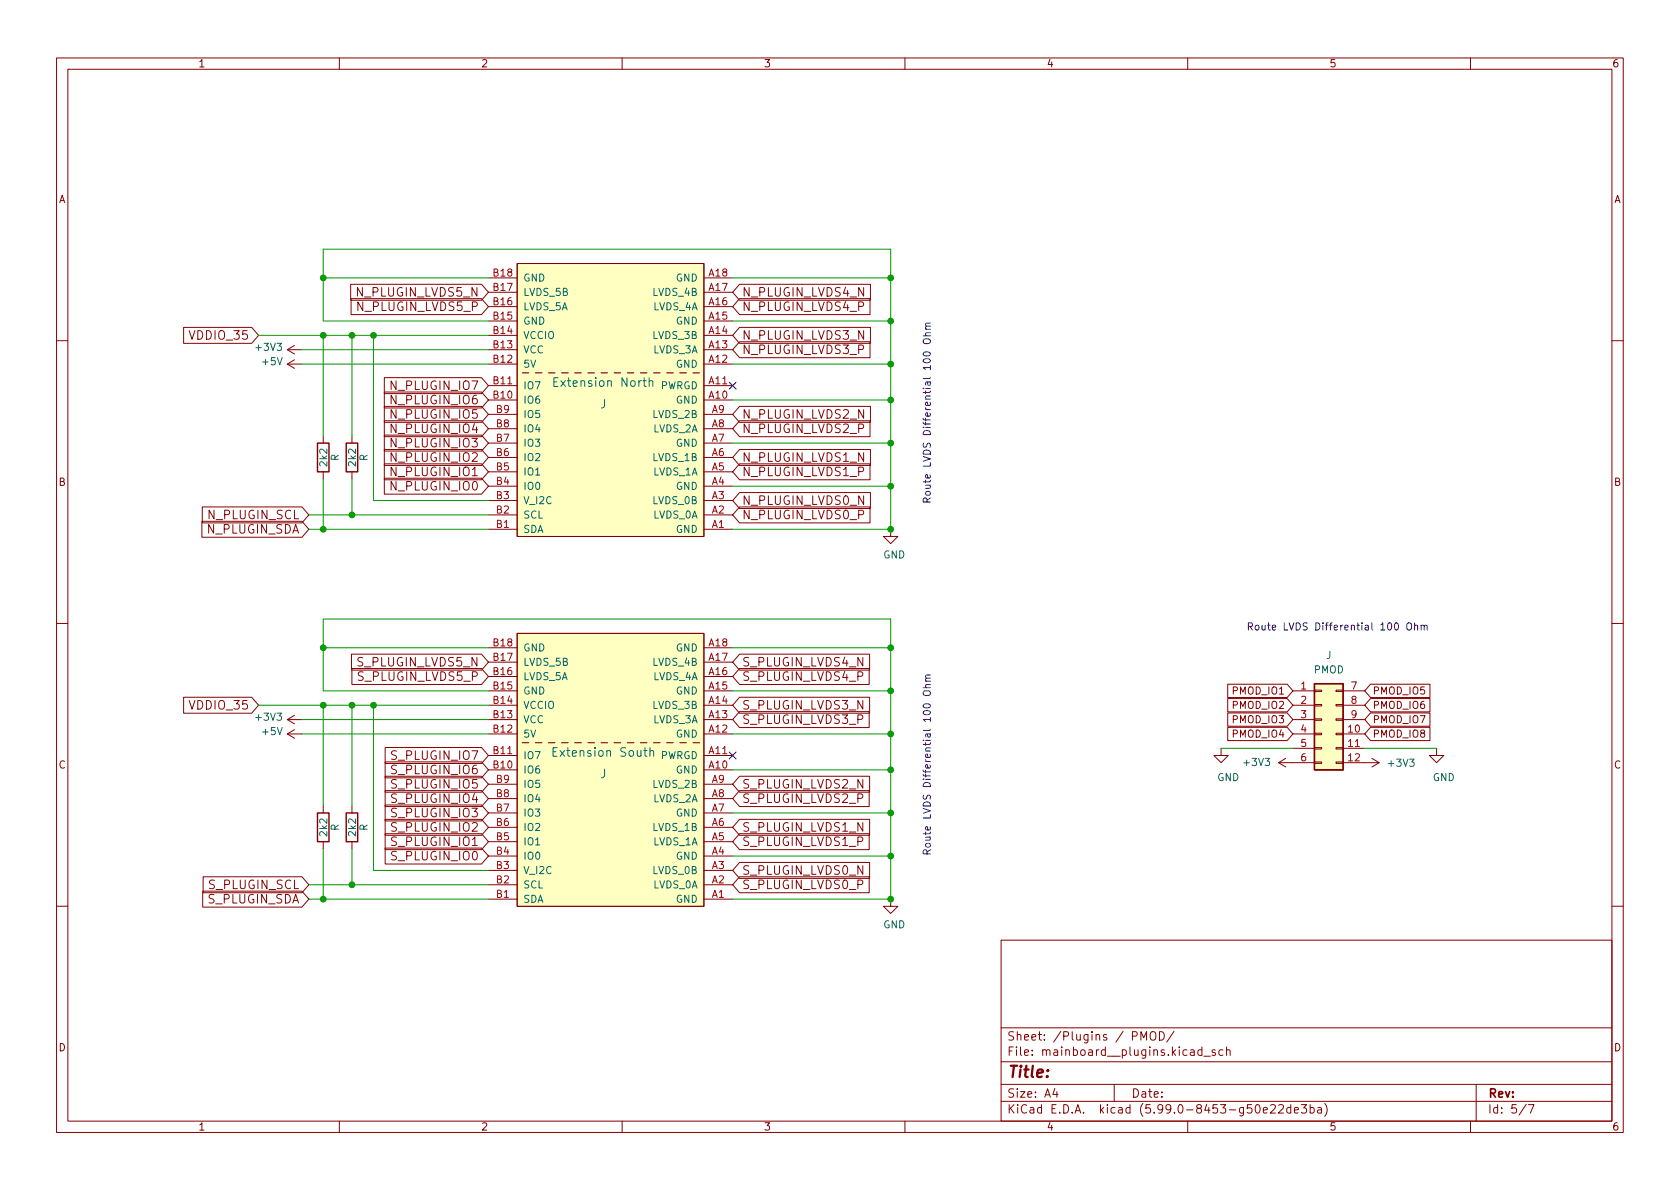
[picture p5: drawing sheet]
<svg xmlns="http://www.w3.org/2000/svg" width="297mm" height="210mm" viewBox="0 0 297 210" stroke-linecap="round" stroke-linejoin="round" font-family="sans-serif">
<g fill="none" stroke="#840000" stroke-width=".18">
<path d="M10 10.2h277v190.1h-277zM12 12.2h273v186.1h-273zM60 10.2v2M110 10.2v2M160 10.2v2M210 10.2v2M260 10.2v2M32.5 57.9h12l1.2 1.4-1.2 1.4h-12zM62 50.3h23.1l1.3 1.4-1.3 1.4h-23.1zM62.1 52.8h23l1.3 1.4-1.3 1.4h-23zM86.4 59.3h5M86.4 56.8h5"/>
<path d="M86.4 54.2h5M86.4 51.7h5M86.4 49.1h5M91.4 46.6h33.1v48.3h-33.1zM124.5 59.3h5M124.5 56.8h5M124.5 54.2h5M124.5 51.7h5M124.5 49.1h5M130.8 57.9h23.1v2.8h-23.1l-1.3-1.4zM130.8 50.3h23.1v2.8h-23.1l-1.3-1.4zM130.8 52.8h23v2.8h-23l-1.3-1.4z"/>
<path d="M10 60.2h2M50.8 64.4h2.5M50.8 61.8h2.5M50.8 61.8l1.3 .8M50.8 64.4l1.3 .7M52.1 61.1l-1.3 .7M52.1 63.6l-1.3 .8M57.1 77.1v1.3M62.2 77.1v1.3M68 66.8h17.1l1.3 1.4-1.3 1.4h-17.1zM68 69.3h17.1l1.3 1.4-1.3 1.4h-17.1zM68 71.9h17.1l1.3 1.4-1.3 1.4h-17.1z"/>
<path d="M68 79.5h17.1l1.3 1.4-1.3 1.4h-17.1zM68 76.9h17.1l1.3 1.5-1.3 1.4h-17.1zM68 74.4h17.1l1.3 1.4-1.3 1.4h-17.1zM86.4 78.4h5M86.4 75.8h5M86.4 73.3h5M86.4 70.7h5M86.4 68.2h5M86.4 64.4h5M86.4 61.8h5M124.5 78.4h5M124.5 75.8h5"/>
<path d="M124.5 73.3h5M124.5 70.7h5M124.5 68.2h5M124.5 64.4h5M124.5 61.8h5M130.8 71.9h23.1v2.8h-23.1l-1.3-1.4zM130.8 60.4h23v2.9h-23l-1.3-1.5zM130.8 74.4h23v2.8h-23l-1.3-1.4zM130.8 79.5h23.1v2.8h-23.1l-1.3-1.4zM285 60.2h2M35.7 92.2h17.7l1.2 1.4-1.2 1.4h-17.7zM35.8 89.6h17.6l1.2 1.5-1.2 1.4h-17.6z"/>
<path d="M57.1 83.4v1.3M62.2 83.4v1.3M68 82h17.1l1.3 1.4-1.3 1.4h-17.1zM68 84.6h17.1l1.3 1.4-1.3 1.4h-17.1zM86.4 93.6h5M86.4 91.1h5M86.4 88.5h5M86.4 86h5M86.4 83.4h5M86.4 80.9h5M124.5 93.6h5M124.5 91.1h5"/>
<path d="M124.5 88.5h5M124.5 86h5M124.5 83.4h5M124.5 80.9h5M130.8 89.6h23v2.9h-23l-1.3-1.4zM130.8 87.1h23.1v2.8h-23.1l-1.3-1.4zM130.8 82h23v2.8h-23l-1.3-1.4zM157.5 93.6v1.3h1.2l-1.2 1.2-1.3-1.2h1.3M10 110.2h2M62.1 115.7h23l1.3 1.4-1.3 1.4h-23zM62.2 118.2h22.9l1.3 1.4-1.3 1.4h-22.9zM86.4 119.6h5"/>
<path d="M86.4 117.1h5M86.4 114.5h5M91.4 112h33.1v48.3h-33.1zM124.5 119.6h5M124.5 117.1h5M124.5 114.5h5M130.8 118.2h22.9v2.8h-22.9l-1.3-1.4zM130.8 115.7h23v2.8h-23l-1.3-1.4zM285 110.2h2M32.5 123.3h12l1.2 1.4-1.2 1.4h-12zM50.8 129.8h2.5M50.8 127.2h2.5"/>
<path d="M50.8 127.2l1.3 .8M50.8 129.8l1.3 .8M52.1 126.5l-1.3 .7M52.1 129l-1.3 .8M68.1 139.8h17l1.3 1.4-1.3 1.4h-17zM68.1 132.2h17l1.3 1.4-1.3 1.4h-17zM68.1 134.7h17l1.3 1.4-1.3 1.4h-17zM68.1 137.3h17l1.3 1.4-1.3 1.4h-17zM86.4 138.7h5M86.4 136.1h5M86.4 133.6h5M86.4 129.8h5"/>
<path d="M86.4 127.2h5M86.4 124.7h5M86.4 122.2h5M124.5 138.7h5M124.5 136.1h5M124.5 133.6h5M124.5 129.8h5M124.5 127.2h5M124.5 124.7h5M124.5 122.2h5M130.8 139.8h22.9v2.8h-22.9l-1.3-1.4zM130.8 137.3h23v2.8h-23l-1.3-1.4z"/>
<path d="M130.8 123.3h23v2.8h-23l-1.3-1.4zM130.8 125.8h22.9v2.9h-22.9l-1.3-1.5zM215.9 132.3v1.3h1.3l-1.3 1.3-1.3-1.3h1.3M217.1 123.5h10.5l1 1.2-1 1.2h-10.5zM217.1 121h10.5l1 1.2-1 1.1h-10.5zM217.1 128.6h10.5l1 1.2-1 1.2h-10.5zM217.1 126.1h10.5l1 1.1-1 1.2h-10.5zM226.1 134.9h6.3M226.1 134.9l1.2 .7M227.3 134.1l-1.2 .8M228.6 129.8h3.8M228.6 127.2h3.8"/>
<path d="M228.6 124.7h3.8M228.6 122.2h3.8M228.6 132.3h3.8M232.4 132.2h1.3v.3h-1.3zM232.4 134.7h1.3v.3h-1.3zM232.4 129.7h1.3v.2h-1.3zM232.4 124.6h1.3v.2h-1.3zM232.4 122h1.3v.3h-1.3zM232.4 127.1h1.3v.3h-1.3zM236.2 132.2h1.3v.3h-1.3zM236.2 134.7h1.3v.3h-1.3zM236.2 129.7h1.3v.2h-1.3z"/>
<path d="M236.2 124.6h1.3v.2h-1.3zM236.2 122h1.3v.3h-1.3zM236.2 127.1h1.3v.3h-1.3zM237.5 129.8h3.8M237.5 127.2h3.8M237.5 124.7h3.8M237.5 122.2h3.8M237.5 134.9h6.3M237.5 132.3h3.8M242.3 128.6h10.5v2.4h-10.5l-1-1.2zM242.3 126.1h10.5v2.3h-10.5l-1-1.2zM242.3 123.5h10.5v2.4h-10.5l-1-1.2z"/>
<path d="M242.3 121h10.5v2.3h-10.5l-1-1.1zM242.6 134.1l1.2 .8M243.8 134.9l-1.2 .7M254 132.3v1.3h1.3l-1.3 1.3-1.3-1.3h1.3M35.8 157.6h17.6l1.2 1.4-1.2 1.4h-17.6zM35.9 155h17.5l1.2 1.5-1.2 1.4h-17.5zM57.1 142.5v1.3M57.1 148.8v1.3M62.2 142.5v1.3M62.2 148.8v1.3M68.1 142.3h17l1.3 1.5-1.3 1.4h-17zM68.1 144.9h17l1.3 1.4-1.3 1.4h-17z"/>
<path d="M68.1 147.4h17l1.3 1.4-1.3 1.4h-17zM68.1 150h17l1.3 1.4-1.3 1.4h-17zM86.4 159h5M86.4 156.5h5M86.4 153.9h5M86.4 151.4h5M86.4 148.8h5M86.4 146.3h5M86.4 143.8h5M86.4 141.2h5M124.5 159h5M124.5 156.5h5"/>
<path d="M124.5 153.9h5M124.5 151.4h5M124.5 148.8h5M124.5 146.3h5M124.5 143.8h5M124.5 141.2h5M130.8 147.4h22.9v2.8h-22.9l-1.3-1.4zM130.8 144.9h23v2.8h-23l-1.3-1.4zM130.8 155h22.9v2.9h-22.9l-1.3-1.4zM130.8 152.5h23v2.8h-23l-1.3-1.4zM157.5 159v1.3h1.2l-1.2 1.2-1.3-1.2h1.3M10 160.2h2"/>
<path d="M177 166.3h108v32h-108zM285 160.2h2M60 198.3v2M110 198.3v2M160 198.3v2M177 194.8h108M177 191.8h108M177 187.8h108M177 181.8h108M186.5 192.5l-.4 1h1M186.9 193v1M197 191.8v3"/>
<path d="M201.7 183.9v-1.5l.5 1.1 .5-1.1v1.5M203.4 182.6a.5 .5 0 0 1 .6-.2 .5 .5 0 0 1 .4 .5v.5a.5 .5 0 0 1-.5 .6 .5 .5 0 0 1-.5-.6zM205 182.4a.76 .76 0 0 1 .9 .8 .76 .76 0 0 1-.9 .7zM207.6 182.4l-1.3 1.9M210 198.3v2M212.5 185.7l-.4-.1-.3 .3v.4l.1 .3h.6M212.5 185.1v1.5M212.9 186.8h1.1M214.9 185.7l-.4-.1-.2 .2 .1 .3 .5 .1v.4h-.6M216.2 185.7l-.4-.1-.3 .3v.4l.1 .3h.6M216.9 185.8l.2-.2 .3 .1 .1 .9M216.9 185.1v1.5"/>
<path d="M223.4 196.3l.7-.1-.1-.3-.4-.1-.2 .2v.8h.6M224.6 195.5l.6-.2 .2 .2 .1 .3-.9 1h.9M226.1 195.5l.5-.2 .3 .2v.3l-.9 1h.9M228.2 195.9l-.4-.1-.3 .3v.4l.1 .3h.6M228.2 195.3v1.5M228.9 196.3l.7-.1-.1-.3-.4-.1-.2 .2v.8h.6M230.1 195.3h.9l-.5 .6 .4 .1v.7l-.2 .1h-.4l-.2-.1M231.6 195.9l.5-.1 .3 .3v.4l-.2 .3h-.6M231.6 195.3v1.5M233 195.9h.6v.9M233.6 196.2l-.5 .1a.29 .29 0 0 0-.2 .2 .29 .29 0 0 0 .2 .3h.5M234.2 195.1a1.72 1.72 0 0 1 0 2.3"/>
<path d="M260 198.3v2M261 191.8v6.5M269.9 195.3l-1.3 1.9M270.2 195.3h1l-.6 1.5"/>
</g>
<path d="M56.1 78.4h2.1v5h-2.1zM61.2 78.4h2v5h-2zM232.4 120.9h5.1v15.2h-5.1zM56.1 143.8h2.1v5h-2.1zM61.2 143.8h2v5h-2z" fill="none" stroke="#840000" stroke-width=".25"/>
<g fill="#ffffc2" stroke="#ffffc2" stroke-width=".18">
<path d="M91.4 46.6h33.1v48.3h-33.1z"/>
<path d="M91.4 112h33.1v48.3h-33.1z"/>
<path d="M232.4 120.9h5.1v15.2h-5.1z"/>
</g>
<path d="M92.3 65.9h1.2M94.7 65.9h1.1M120.2 65.9h1.2M122.5 65.9h1.2M92.3 131.3h1.2M94.7 131.3h1.1M120.2 131.3h1.2M122.5 131.3h1.2" fill="none" stroke="#840000" stroke-width=".19"/>
<path d="M113.7 67.3h.6M113.9 66.8v1.3l.4 .2M114.8 67.5l.2-.2 .4 .1v.9M114.8 66.8v1.5M113.8 132.7h.6M114 132.2v1.3l.4 .2M114.9 132.9l.2-.2 .4 .1 .1 .9M114.9 132.2v1.5" fill="none" stroke="#006464" stroke-width=".18"/>
<g fill="none" stroke="#0000c2" stroke-width=".18">
<path d="M163.2 59.4h1.3M163.7 58.2h.8M164.5 58.8l-.8 .1v.3l.1 .2M164.5 57.7h-.8v.3l.1 .2M164.5 57.1l-.8 .1v.3l.1 .2M163.3 60.1a.81 .81 0 0 1 1.2 .1 .43 .43 0 0 1-.4 .6h-.4a.42 .42 0 0 1-.4-.3 .42 .42 0 0 1 0-.4zM164.5 119.9l-.8 .1v.3l.1 .2M164.5 119.4h-.8v.3l.1 .2M220.7 110.8l.6-.1 .1-.1v-.3l-.7-.2v1.3M221 110.8l.4 .6M222.1 110.6h.3l.2 .2v.4l-.2 .2-.3-.1-.2-.1zM223.1 110.6l.1 .7 .3 .1 .2-.1"/>
<path d="M223.7 110.6v.8M224.1 110.6h.5M224.3 110.1v1.1l.3 .2M251.8 110.7l.2-.1h.3l.1 .8M163.2 121.6h1.3M163.3 122.3a.81 .81 0 0 1 1.2 .2 .43 .43 0 0 1-.4 .5h-.4a.42 .42 0 0 1-.4-.2 .42 .42 0 0 1 0-.5zM163.7 120.5h.8M164.5 121.1h-.8v.3l.1 .2"/>
</g>
<g fill="none" stroke="#009600" stroke-width=".18">
<path d="M45.7 59.3h40.7M57.1 59.3v17.8M57.1 49.1h29.3M62.2 59.3v17.8M66 59.3v29.2h20.4M86.4 56.8h-29.3v-12.7h100.4v49.5h-28M129.5 49.1h28M129.5 56.8h28M53.3 64.4h33.1M53.3 61.8h33.1M129.5 64.4h28M129.5 78.4h28"/>
<path d="M129.5 70.7h28M54.6 93.6h31.8M54.6 91.1h31.8M57.1 84.7v8.9M62.2 84.7v6.4M129.5 86h28M57.1 114.5h29.3M129.5 114.5h28M45.7 124.7h40.7M53.3 127.2h33.1M53.3 129.8h33.1M57.1 124.7v17.8"/>
<path d="M62.2 124.7v17.8M66 124.7v29.2h20.4M86.4 122.2h-29.3v-12.7h100.4v49.5h-28M129.5 136.1h28M129.5 129.8h28M129.5 122.2h28M215.9 132.3h12.7M241.3 132.3h12.7M54.6 159h31.8M54.6 156.5h31.8M57.1 150.1v8.9M62.2 150.1v6.4"/>
<path d="M129.5 151.4h28M129.5 143.8h28"/>
</g>
<path d="M128.9 67.6l1.2 1.2M130.1 67.6l-1.2 1.2M128.9 133l1.2 1.2M130.1 133l-1.2 1.2" fill="none" stroke="#000084" stroke-width=".18"/>
<g fill="#009600" stroke="#009600" stroke-width=".18">
<circle cx="57.2" cy="49.1" r=".51"/>
<circle cx="57.2" cy="114.5" r=".51"/>
<circle cx="57.2" cy="124.7" r=".51"/>
<circle cx="57.2" cy="59.3" r=".51"/>
<circle cx="62.2" cy="59.3" r=".51"/>
<circle cx="157.5" cy="78.4" r=".51"/>
<circle cx="157.5" cy="86" r=".51"/>
<circle cx="157.5" cy="93.6" r=".51"/>
<circle cx="157.5" cy="70.7" r=".51"/>
<circle cx="57.2" cy="159" r=".51"/>
<circle cx="62.2" cy="156.5" r=".51"/>
<circle cx="62.2" cy="124.7" r=".51"/>
<circle cx="66" cy="124.7" r=".51"/>
<circle cx="57.2" cy="93.6" r=".51"/>
<circle cx="62.2" cy="91.1" r=".51"/>
<circle cx="157.5" cy="49.1" r=".51"/>
<circle cx="157.5" cy="56.8" r=".51"/>
<circle cx="157.5" cy="64.4" r=".51"/>
<circle cx="66" cy="59.3" r=".51"/>
<circle cx="157.5" cy="136.1" r=".51"/>
<circle cx="157.5" cy="143.8" r=".51"/>
<circle cx="157.5" cy="151.4" r=".51"/>
<circle cx="157.5" cy="159" r=".51"/>
<circle cx="157.5" cy="114.5" r=".51"/>
<circle cx="157.5" cy="122.2" r=".51"/>
<circle cx="157.5" cy="129.8" r=".51"/>
</g>
<text font-size="2.8" fill="#840000" x="178" y="190.6">Title:</text>
<g font-size="2.1" fill="#840000">
<text x="63.3" y="52.4">N_PLUGIN_LVDS5_N</text>
<text x="131.1" y="52.4">N_PLUGIN_LVDS4_N</text>
<text x="63.4" y="55">N_PLUGIN_LVDS5_P</text>
<text x="131.1" y="55">N_PLUGIN_LVDS4_P</text>
<text x="33.9" y="60.1">VDDIO_35</text>
<text x="96.2" y="65.9">_ _ _ _ _ _ _ _ _ _ _ _ _ _</text>
<text x="131.1" y="60.1">N_PLUGIN_LVDS3_N</text>
<text x="131.1" y="62.6">N_PLUGIN_LVDS3_P</text>
<text x="69.4" y="69">N_PLUGIN_IO7</text>
<text x="69.4" y="71.5">N_PLUGIN_IO6</text>
<text x="69.4" y="74">N_PLUGIN_IO5</text>
<text x="69.4" y="76.6">N_PLUGIN_IO4</text>
<text x="131.1" y="74">N_PLUGIN_LVDS2_N</text>
<text x="131.1" y="76.6">N_PLUGIN_LVDS2_P</text>
<text x="69.4" y="81.7">N_PLUGIN_IO2</text>
<text x="69.4" y="79.1">N_PLUGIN_IO3</text>
<text x="131.1" y="81.7">N_PLUGIN_LVDS1_N</text>
<text x="69.4" y="84.2">N_PLUGIN_IO1</text>
<text x="69.4" y="86.7">N_PLUGIN_IO0</text>
<text x="131.1" y="89.3">N_PLUGIN_LVDS0_N</text>
<text x="131.1" y="84.2">N_PLUGIN_LVDS1_P</text>
<text x="36.6" y="94.4">N_PLUGIN_SDA</text>
<text x="36.9" y="91.8">N_PLUGIN_SCL</text>
<text x="131.1" y="91.8">N_PLUGIN_LVDS0_P</text>
<text x="63.4" y="117.9">S_PLUGIN_LVDS5_N</text>
<text x="131.1" y="117.9">S_PLUGIN_LVDS4_N</text>
<text x="33.9" y="125.5">VDDIO_35</text>
<text x="63.5" y="120.4">S_PLUGIN_LVDS5_P</text>
<text x="131.1" y="125.5">S_PLUGIN_LVDS3_N</text>
<text x="131.1" y="120.4">S_PLUGIN_LVDS4_P</text>
<text x="96.2" y="131.3">_ _ _ _ _ _ _ _ _ _ _ _ _ _</text>
<text x="131.1" y="128">S_PLUGIN_LVDS3_P</text>
<text x="69.5" y="134.4">S_PLUGIN_IO7</text>
<text x="69.5" y="136.9">S_PLUGIN_IO6</text>
<text x="69.5" y="142">S_PLUGIN_IO4</text>
<text x="69.5" y="139.4">S_PLUGIN_IO5</text>
<text x="131.1" y="142">S_PLUGIN_LVDS2_P</text>
<text x="131.1" y="139.4">S_PLUGIN_LVDS2_N</text>
<text x="69.5" y="144.5">S_PLUGIN_IO3</text>
<text x="69.5" y="147.1">S_PLUGIN_IO2</text>
<text x="69.5" y="149.6">S_PLUGIN_IO1</text>
<text x="131.1" y="149.6">S_PLUGIN_LVDS1_P</text>
<text x="131.1" y="147.1">S_PLUGIN_LVDS1_N</text>
<text x="69.5" y="152.1">S_PLUGIN_IO0</text>
<text x="131.1" y="154.7">S_PLUGIN_LVDS0_N</text>
<text x="36.7" y="159.8">S_PLUGIN_SDA</text>
<text x="37" y="157.2">S_PLUGIN_SCL</text>
<text x="131.1" y="157.2">S_PLUGIN_LVDS0_P</text>
<text x="178" y="184">Sheet: /Plugins / PMOD/</text>
<text x="178" y="186.7">File: mainboard__plugins.kicad_sch</text>
<text x="178" y="196.9">KiCad E.D.A. kicad (5.99.0-8453-g50e22de3ba)</text>
<text x="178" y="194.1">Size: A4</text>
<text x="200" y="194.1">Date:</text>
<text x="263" y="194.1">Rev:</text>
<text x="263" y="196.9">Id: 5/7</text>
</g>
<g font-size="2.1" fill="#006464">
<text x="98.5" y="68.4">Extension North</text>
<text x="106.1" y="72.2">J</text>
<text x="98.3" y="133.8">Extension South</text>
<text x="106.1" y="137.6">J</text>
</g>
<g font-size="1.8" fill="#840000">
<text x="35" y="11.9">1</text>
<text x="85" y="11.9">2</text>
<text x="135" y="11.9">3</text>
<text x="185" y="11.9">4</text>
<text x="235" y="11.9">5</text>
<text x="285" y="11.9">6</text>
<text x="10.3" y="35.9">A</text>
<text x="285.3" y="35.9">A</text>
<text x="10.3" y="85.9">B</text>
<text x="285.3" y="85.9">B</text>
<text x="218.1" y="125.3">PMOD_IO2</text>
<text x="218.1" y="122.8">PMOD_IO1</text>
<text x="242.6" y="125.3">PMOD_IO6</text>
<text x="242.6" y="122.8">PMOD_IO5</text>
<text x="218.1" y="130.4">PMOD_IO4</text>
<text x="218.1" y="127.9">PMOD_IO3</text>
<text x="242.6" y="130.4">PMOD_IO8</text>
<text x="242.6" y="127.9">PMOD_IO7</text>
<text x="10.3" y="135.9">C</text>
<text x="285.3" y="135.9">C</text>
<text x="10.3" y="185.9">D</text>
<text x="285.3" y="185.9">D</text>
<text x="35" y="199.9">1</text>
<text x="85" y="199.9">2</text>
<text x="135" y="199.9">3</text>
<text x="185" y="199.9">4</text>
<text x="235" y="199.9">5</text>
<text x="285" y="199.9">6</text>
</g>
<g font-size="1.8" fill="#a90000">
<text x="87.3" y="54">B16</text>
<text x="87.3" y="51.4">B17</text>
<text x="87.3" y="48.9">B18</text>
<text x="125.4" y="54">A16</text>
<text x="125.4" y="51.4">A17</text>
<text x="125.4" y="48.9">A18</text>
<text x="87.3" y="59">B14</text>
<text x="87.3" y="56.5">B15</text>
<text x="125.4" y="59">A14</text>
<text x="125.4" y="56.5">A15</text>
<text x="87.3" y="64.1">B12</text>
<text x="87.3" y="61.6">B13</text>
<text x="125.4" y="64.1">A12</text>
<text x="125.4" y="61.6">A13</text>
<text x="87.3" y="70.5">B10</text>
<text x="87.3" y="67.9">B11</text>
<text x="125.4" y="70.5">A10</text>
<text x="125.4" y="67.9">A11</text>
<text x="87.8" y="75.6">B8</text>
<text x="87.8" y="73">B9</text>
<text x="125.9" y="75.6">A8</text>
<text x="125.9" y="73">A9</text>
<text x="87.8" y="83.2">B5</text>
<text x="87.8" y="80.6">B6</text>
<text x="87.8" y="78.1">B7</text>
<text x="125.9" y="83.2">A5</text>
<text x="125.9" y="80.6">A6</text>
<text x="125.9" y="78.1">A7</text>
<text x="87.8" y="88.3">B3</text>
<text x="87.8" y="85.7">B4</text>
<text x="125.9" y="88.3">A3</text>
<text x="125.9" y="85.7">A4</text>
<text x="87.8" y="93.3">B1</text>
<text x="87.8" y="90.8">B2</text>
<text x="125.9" y="93.3">A1</text>
<text x="125.9" y="90.8">A2</text>
<text x="87.3" y="119.4">B16</text>
<text x="87.3" y="116.8">B17</text>
<text x="87.3" y="114.3">B18</text>
<text x="125.4" y="119.4">A16</text>
<text x="125.4" y="116.8">A17</text>
<text x="125.4" y="114.3">A18</text>
<text x="87.3" y="124.5">B14</text>
<text x="87.3" y="121.9">B15</text>
<text x="125.4" y="124.5">A14</text>
<text x="125.4" y="121.9">A15</text>
<text x="230" y="121.9">1</text>
<text x="230" y="124.5">2</text>
<text x="238.9" y="121.9">7</text>
<text x="238.9" y="124.5">8</text>
<text x="87.3" y="129.5">B12</text>
<text x="87.3" y="127">B13</text>
<text x="125.4" y="129.5">A12</text>
<text x="125.4" y="127">A13</text>
<text x="230" y="127">3</text>
<text x="230" y="129.5">4</text>
<text x="238.4" y="129.5">10</text>
<text x="238.9" y="127">9</text>
<text x="87.3" y="135.9">B10</text>
<text x="87.3" y="133.3">B11</text>
<text x="125.4" y="135.9">A10</text>
<text x="125.4" y="133.3">A11</text>
<text x="230" y="132.1">5</text>
<text x="230" y="134.6">6</text>
<text x="238.4" y="132.1">11</text>
<text x="238.4" y="134.6">12</text>
<text x="87.8" y="143.5">B7</text>
<text x="87.8" y="141">B8</text>
<text x="87.8" y="138.4">B9</text>
<text x="125.9" y="143.5">A7</text>
<text x="125.9" y="141">A8</text>
<text x="125.9" y="138.4">A9</text>
<text x="87.8" y="148.6">B5</text>
<text x="87.8" y="146">B6</text>
<text x="125.9" y="148.6">A5</text>
<text x="125.9" y="146">A6</text>
<text x="87.8" y="153.7">B3</text>
<text x="87.8" y="151.1">B4</text>
<text x="125.9" y="153.7">A3</text>
<text x="125.9" y="151.1">A4</text>
<text x="87.8" y="158.7">B1</text>
<text x="87.8" y="156.2">B2</text>
<text x="125.9" y="158.7">A1</text>
<text x="125.9" y="156.2">A2</text>
</g>
<g font-size="1.8" fill="#006464">
<text x="92.5" y="52.3">LVDS_5B</text>
<text x="92.5" y="49.8">GND</text>
<text x="115.5" y="52.3">LVDS_4B</text>
<text x="119.5" y="49.8">GND</text>
<text x="92.5" y="59.9">VCCIO</text>
<text x="92.5" y="57.4">GND</text>
<text x="92.5" y="54.9">LVDS_5A</text>
<text x="115.5" y="59.9">LVDS_3B</text>
<text x="115.5" y="54.9">LVDS_4A</text>
<text x="119.5" y="57.4">GND</text>
<text x="45.4" y="62">+3V3</text>
<text x="46.5" y="64.6">+5V</text>
<text x="92.5" y="65">5V</text>
<text x="92.5" y="62.5">VCC</text>
<text x="115.5" y="62.5">LVDS_3A</text>
<text x="119.5" y="65">GND</text>
<text x="92.5" y="71.4">IO6</text>
<text x="92.5" y="68.8">IO7</text>
<text x="116.7" y="68.8">PWRGD</text>
<text x="119.5" y="71.4">GND</text>
<text x="92.5" y="76.4">IO4</text>
<text x="92.5" y="73.9">IO5</text>
<text x="115.5" y="76.4">LVDS_2A</text>
<text x="115.5" y="73.9">LVDS_2B</text>
<text x="57.9" y="82.4" transform="rotate(-90 57.9 82.4)">2k2</text>
<text x="59.9" y="81.5" transform="rotate(-90 59.9 81.5)">R</text>
<text x="62.9" y="82.4" transform="rotate(-90 62.9 82.4)">2k2</text>
<text x="65" y="81.5" transform="rotate(-90 65 81.5)">R</text>
<text x="92.5" y="81.5">IO2</text>
<text x="92.5" y="79">IO3</text>
<text x="115.5" y="81.5">LVDS_1B</text>
<text x="119.5" y="79">GND</text>
<text x="92.5" y="89.1">V_I2C</text>
<text x="92.5" y="86.6">IO0</text>
<text x="92.5" y="84.1">IO1</text>
<text x="115.5" y="89.1">LVDS_0B</text>
<text x="115.5" y="84.1">LVDS_1A</text>
<text x="119.5" y="86.6">GND</text>
<text x="92.5" y="94.2">SDA</text>
<text x="92.5" y="91.7">SCL</text>
<text x="115.5" y="91.7">LVDS_0A</text>
<text x="119.5" y="94.2">GND</text>
<text x="156.1" y="98.7">GND</text>
<text x="92.5" y="117.7">LVDS_5B</text>
<text x="92.5" y="115.2">GND</text>
<text x="115.5" y="117.7">LVDS_4B</text>
<text x="119.5" y="115.2">GND</text>
<text x="232.3" y="119.1">PMOD</text>
<text x="234.5" y="116.5">J</text>
<text x="92.5" y="125.3">VCCIO</text>
<text x="92.5" y="122.8">GND</text>
<text x="92.5" y="120.3">LVDS_5A</text>
<text x="115.5" y="125.3">LVDS_3B</text>
<text x="115.5" y="120.3">LVDS_4A</text>
<text x="119.5" y="122.8">GND</text>
<text x="45.4" y="127.4">+3V3</text>
<text x="46.5" y="130">+5V</text>
<text x="92.5" y="130.4">5V</text>
<text x="92.5" y="127.9">VCC</text>
<text x="115.5" y="127.9">LVDS_3A</text>
<text x="119.5" y="130.4">GND</text>
<text x="92.5" y="136.8">IO6</text>
<text x="92.5" y="134.2">IO7</text>
<text x="116.7" y="134.2">PWRGD</text>
<text x="119.5" y="136.8">GND</text>
<text x="220.1" y="135.4">+3V3</text>
<text x="245.6" y="135.6">+3V3</text>
<text x="92.5" y="141.9">IO4</text>
<text x="92.5" y="139.3">IO5</text>
<text x="115.5" y="141.9">LVDS_2A</text>
<text x="115.5" y="139.3">LVDS_2B</text>
<text x="215.2" y="138.1">GND</text>
<text x="253.3" y="138.1">GND</text>
<text x="57.9" y="147.8" transform="rotate(-90 57.9 147.8)">2k2</text>
<text x="59.9" y="146.9" transform="rotate(-90 59.9 146.9)">R</text>
<text x="62.9" y="147.8" transform="rotate(-90 62.9 147.8)">2k2</text>
<text x="65" y="146.9" transform="rotate(-90 65 146.9)">R</text>
<text x="92.5" y="149.5">IO1</text>
<text x="92.5" y="146.9">IO2</text>
<text x="92.5" y="144.4">IO3</text>
<text x="115.5" y="149.5">LVDS_1A</text>
<text x="115.5" y="146.9">LVDS_1B</text>
<text x="119.5" y="144.4">GND</text>
<text x="92.5" y="154.6">V_I2C</text>
<text x="92.5" y="152">IO0</text>
<text x="115.5" y="154.6">LVDS_0B</text>
<text x="119.5" y="152">GND</text>
<text x="92.5" y="159.6">SDA</text>
<text x="92.5" y="157.1">SCL</text>
<text x="115.5" y="157.1">LVDS_0A</text>
<text x="119.5" y="159.6">GND</text>
<text x="156.1" y="164.1">GND</text>
</g>
<g font-size="1.8" fill="#0000c2">
<text x="164.6" y="89.1" transform="rotate(-90 164.6 89.1)">Route LVDS Differential 100 Ohm</text>
<text x="224.8" y="111.5">Route LVDS Differential 100 Ohm</text>
<text x="164.6" y="151.4" transform="rotate(-90 164.6 151.4)">Route LVDS Differential 100 Ohm</text>
</g>
</svg>
